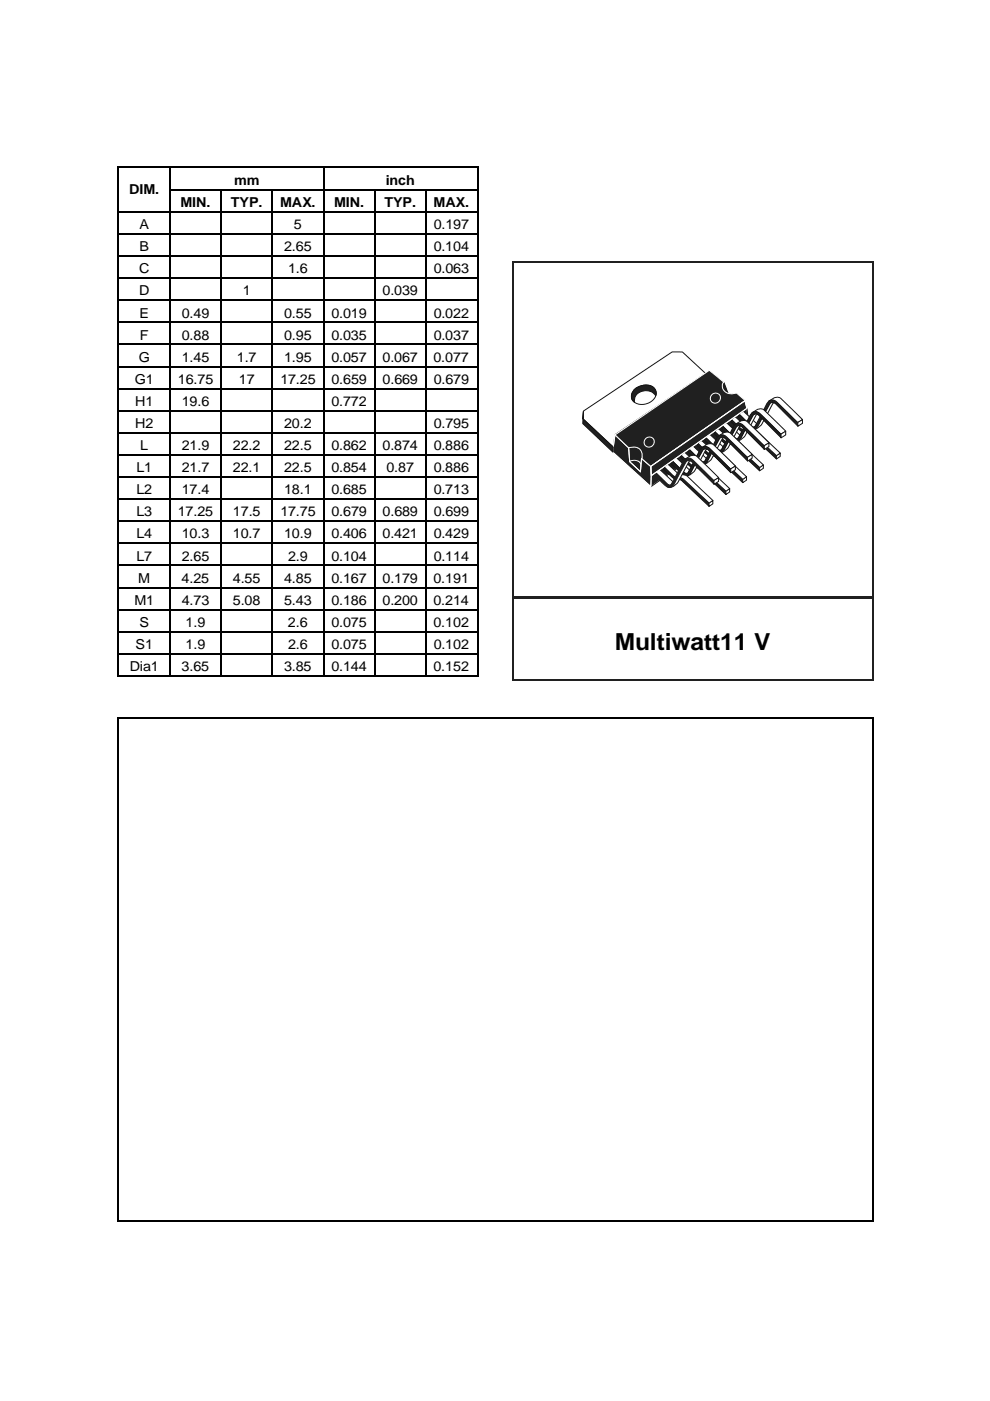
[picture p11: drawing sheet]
<svg xmlns="http://www.w3.org/2000/svg" width="210mm" height="297mm" viewBox="0 0 210 297" stroke-linecap="round" stroke-linejoin="round" font-family="sans-serif">
<path d="M108.7 55.4h76.4M108.7 126.6h76.4" fill="none" stroke="#231f20" stroke-width=".24"/>
<path d="M108.8 55.3v71.4M185 55.3v71.4" fill="none" stroke="#231f20" stroke-width=".25"/>
<path d="M138.1 100.8l20.3-14.2 .2 2.2-20.6 14.4z" fill="#231f20" stroke="#fff" stroke-width=".21"/>
<path d="M138.1 100.8l20.3-14.2 .2 2.2-20.6 14.4z" fill="none" stroke="#0e1313" stroke-width=".21"/>
<path d="M123.7 87.1l18.8-12.5h2.2l4.9 4.6-19.2 13-.4 2.6-6.4-6z" fill="#fff"/>
<path d="M123.7 87.1l18.8-12.5h2.2l4.9 4.6-19.2 12.9-.4 2.7-6.4-6z" fill="none" stroke="#0e1313" stroke-width=".21"/>
<path d="M134.5 82.6a2.83 2.83 0 0 1 4.6 .3 2.68 2.68 0 0 1-3.2 2.9 1.78 1.78 0 0 1-1.9-1.1 1.78 1.78 0 0 1 .5-2.1z" fill="#fff"/>
<path d="M134.8 82.4a2.99 2.99 0 0 1 4.1 .1 2.03 2.03 0 0 1-1.2 2.9 2.59 2.59 0 0 1-3.8-1 2.01 2.01 0 0 1 .9-2z" fill="none" stroke="#0e1313" stroke-width=".21"/>
<path d="M133.3 95a4.3 4.3 0 0 1 2.5 .1l1.6-.4 2.4-.9 7.7-3.2-10.1 10-1.4-1.6a1.34 1.34 0 0 0-1.9-1.3l-.6 .1z" fill="#231f20" stroke="#fff" stroke-width=".21"/>
<path d="M133.3 95l.1-.1a3.3 3.3 0 0 1 2.1 .1 25.6 25.6 0 0 0 7.2-2.3l4.8-2.1-10.1 10-1.4-1.6a1.4 1.4 0 0 0-2.1-1.3l-.4 .1z" fill="none" stroke="#0e1313" stroke-width=".21"/>
<path d="M133.4 97.9a1.68 1.68 0 0 1 2.2 0 1.68 1.68 0 0 1 .2 2.2z" fill="#231f20"/>
<path d="M133.4 97.8a1.67 1.67 0 0 1 2.2 .1 1.67 1.67 0 0 1 .2 2.2z" fill="none" stroke="#fff" stroke-width=".21"/>
<path d="M130.4 92.2l2.9 2.7 .2 3 2.3 2.1 .2-2.8 2 1.7v4.3l-8.1-7.3z" fill="#231f20" stroke="#fff" stroke-width=".21"/>
<path d="M130.4 92.2l2.9 2.7 .2 3 2.3 2.1 .2-2.8 2 1.7v4.3l-8.1-7.3z" fill="none" stroke="#fff" stroke-width=".21"/>
<path d="M123.7 87.2l-.1 1.6 6.4 6v1.1l-6.4-6.1z" fill="#231f20"/>
<path d="M123.7 87.2l-.1 1.6 6.4 6v1.1l-6.4-6.1z" fill="none" stroke="#0e1313" stroke-width=".21"/>
<path d="M134.6 82.5a3 3 0 0 1 4.2-.1l.3 .9-.1 .6a2.54 2.54 0 0 0-2.5-1 2.54 2.54 0 0 0-2 1.9v.5a1.76 1.76 0 0 1 .1-2.8z" fill="#231f20"/>
<path d="M134.7 82.4a3.3 3.3 0 0 1 3.9-.2l.4 .6a.8 .8 0 0 1 0 1 2.5 2.5 0 0 0-2.6-.9 2.5 2.5 0 0 0-1.9 2v.4a1.78 1.78 0 0 1 .2-2.9z" fill="none" stroke="#0e1313" stroke-width=".21"/>
<path d="M153.1 80.9l.4 .2 1.1 2.9-2.3-.6z" fill="#231f20"/>
<path d="M153.1 80.9l.4 .2 1.1 2.8-2.3-.5z" fill="none" stroke="#0e1313" stroke-width=".21"/>
<path d="M156.7 87.8l.9-.6 2.9 2.6-.6 1.1z" fill="#fff"/>
<path d="M156.7 87.8l.9-.6 2.9 2.6-.6 1.1z" fill="none" stroke="#0e1313" stroke-width=".21"/>
<path d="M163.1 85.6l.7-.6 .7 .3v.2l-.4-.1-.2 .2-2.4 4.4a1.9 1.9 0 0 1-2.1 1l.7-.2z" fill="#fff"/>
<path d="M163.1 85.6l.7-.6 .7 .3v.2l-.4-.1-.3 .2-2.4 4.5a2.03 2.03 0 0 1-2 .8l.7-.1z" fill="none" stroke="#0e1313" stroke-width=".21"/>
<path d="M163 85.1l1.3-.8 .6-.1 .4 .1 4.9 4.7-1.1 .6-5-4.5z" fill="#fff"/>
<path d="M163 85.1a2.63 2.63 0 0 1 2.1-.9l.5 .3 4.6 4.5-1.1 .6-5-4.5z" fill="none" stroke="#0e1313" stroke-width=".21"/>
<path d="M156.7 87.8l2.5 2.5 .7 .2 .5-.6 2.2-4.3a1.25 1.25 0 0 1 2.1-.4l4.6 4.6-.1 .6-4.9-5-.5-.1-.6 .4-2.5 4.8a1.21 1.21 0 0 1-2.2-.1l-1.8-1.8z" fill="#231f20"/>
<path d="M156.7 87.8l2.5 2.5 .7 .2 .3-.2 2-3.9a1.97 1.97 0 0 1 1.8-1.6 30.3 30.3 0 0 1 5.1 4.8l.2 .2-.1 .6-5-5a.86 .86 0 0 0-1.1 .5l-2.1 3.8a1.43 1.43 0 0 1-1.2 1.3 1.43 1.43 0 0 1-1.5-.8l-1.6-1.6z" fill="none" stroke="#0e1313" stroke-width=".21"/>
<path d="M169.2 89.6l.9-.6v.8l-.9 .6z" fill="#fff"/>
<path d="M169.2 89.6l.9-.6v.8l-.9 .6z" fill="none" stroke="#0e1313" stroke-width=".21"/>
<path d="M155.1 88.9l.8-.5 2.1 1.9 1.2 .3a1.65 1.65 0 0 1 1.3 .8l4.9 4.7-.8 .7-6.1-5.4-1.2-.1-2-2z" fill="#fff"/>
<path d="M155.1 88.9l.8-.5 2 1.9 .8 .3a1.98 1.98 0 0 1 1.8 .8l4.9 4.7-.8 .7-6.1-5.4-1.2-.1-2-2z" fill="none" stroke="#0e1313" stroke-width=".21"/>
<path d="M155.1 88.9l2.2 2.1 1.3 .3 .6 .3 5.5 5-.1 .7-5.7-5.4-.5-.3h-.5a1.8 1.8 0 0 1-1.3-.7l-1.6-1.4z" fill="#231f20"/>
<path d="M155 88.9l2 1.9 .7 .4a2.41 2.41 0 0 1 2 .8l4.9 4.6v.7l-5.6-5.3a2.57 2.57 0 0 0-1.7-.5l-2.3-2z" fill="none" stroke="#0e1313" stroke-width=".21"/>
<path d="M164.6 96.7l.8-.6v.7l-.8 .5z" fill="#fff"/>
<path d="M164.6 96.6l.8-.5v.7l-.8 .5z" fill="none" stroke="#0e1313" stroke-width=".21"/>
<path d="M153.1 90.2l1-.6 2.8 2.7-.5 1.1z" fill="#fff"/>
<path d="M153.1 90.2l1-.6 2.8 2.7-.5 1.1z" fill="none" stroke="#0e1313" stroke-width=".21"/>
<path d="M159.5 88l.8-.5 .7 .2v.3l-.4-.1-.3 .1-2.4 4.5a1.9 1.9 0 0 1-2 .9l.7-.1z" fill="#fff"/>
<path d="M159.5 88l.8-.5 .7 .2v.3l-.5-.1-.2 .2-2.5 4.5a2.03 2.03 0 0 1-1.9 .8l.7-.1z" fill="none" stroke="#0e1313" stroke-width=".21"/>
<path d="M159.4 87.5l1.3-.7 .6-.1 .5 .1 4.8 4.6-1 .7-5-4.5z" fill="#fff"/>
<path d="M159.4 87.5a2.63 2.63 0 0 1 2.1-.8l.5 .2 4.6 4.5-1 .6-5-4.4z" fill="none" stroke="#0e1313" stroke-width=".21"/>
<path d="M153.1 90.3l2.6 2.5 .4 .2 .3-.1 2.6-4.8a1.25 1.25 0 0 1 2.2-.4l4.5 4.5-.1 .6-4.9-4.9-.4-.1-.7 .4-2.5 4.7a1.21 1.21 0 0 1-2.1-.1l-1.9-1.8z" fill="#574044"/>
<path d="M153.1 90.2l2.6 2.6 .6 .2 .3-.3 2-3.8a1.97 1.97 0 0 1 1.8-1.6 30.1 30.1 0 0 1 5.2 4.8l.1 .1-.1 .6-4.9-4.9a.86 .86 0 0 0-1.2 .4l-2 3.9a1.43 1.43 0 0 1-1.2 1.2 1.43 1.43 0 0 1-1.5-.8l-1.7-1.6z" fill="#231f20" stroke="#0e1313" stroke-width=".21"/>
<path d="M165.6 92l1-.6v.8l-1 .6z" fill="#fff"/>
<path d="M165.6 92l1-.6v.8l-1 .6z" fill="none" stroke="#0e1313" stroke-width=".21"/>
<path d="M151.5 91.4l.8-.5 2.1 1.9 1.3 .3a1.68 1.68 0 0 1 1.3 .8l4.9 4.7-.9 .7-6.1-5.4-1.2-.1-2-1.9z" fill="#fff"/>
<path d="M151.5 91.4l.8-.5 2.1 1.9 .8 .3a1.98 1.98 0 0 1 1.7 .8l5 4.7-.9 .7-6.1-5.4-1.2-.1-2-1.9z" fill="none" stroke="#0e1313" stroke-width=".21"/>
<path d="M151.5 91.4l2.2 2.1 1.3 .3 .7 .3 5.4 5-.1 .7-6-5.6a2.86 2.86 0 0 1-2.7-1.4l-.8-.8z" fill="#574044"/>
<path d="M151.5 91.4l1.9 1.9 .7 .4a2.4 2.4 0 0 1 2 .8l5 4.6-.1 .7-5.5-5.3a1.4 1.4 0 0 0-1.5-.4l-.5-.2-2-1.9z" fill="#231f20" stroke="#0e1313" stroke-width=".21"/>
<path d="M161 99.2l.9-.6v.7l-.9 .5z" fill="#fff"/>
<path d="M161 99.2l.9-.6v.7l-.9 .5z" fill="none" stroke="#0e1313" stroke-width=".21"/>
<path d="M149.6 92.7l.9-.6 2.9 2.7-.6 1.1z" fill="#fff"/>
<path d="M149.5 92.7l1-.6 2.9 2.7-.6 1.1z" fill="none" stroke="#0e1313" stroke-width=".21"/>
<path d="M156 90.5l.7-.6 .7 .3v.2l-.6 .1-2.4 4.4a1.9 1.9 0 0 1-2.1 1l.7-.2z" fill="#fff"/>
<path d="M156 90.5l.7-.6 .7 .3v.2h-.4l-.3 .1-2.4 4.6a2.02 2.02 0 0 1-2 .8l.7-.2z" fill="none" stroke="#0e1313" stroke-width=".21"/>
<path d="M155.9 90l1.3-.8 .5-.1 .5 .2 4.8 4.6-1 .6-5-4.5z" fill="#fff"/>
<path d="M155.9 90a2.6 2.6 0 0 1 2.1-.8l.4 .2 4.6 4.5-1 .6-5-4.5z" fill="none" stroke="#0e1313" stroke-width=".21"/>
<path d="M149.6 92.7l2.5 2.5 .7 .2 .5-.6 2.2-4.3a1.25 1.25 0 0 1 2.1-.3l4.6 4.5-.1 .6-5-5h-.4l-.6 .3-2.6 4.8a1.21 1.21 0 0 1-2.1-.1l-1.9-1.8z" fill="#574044"/>
<path d="M149.6 92.7l2.5 2.5 .7 .2 .3-.2 2-3.9a1.97 1.97 0 0 1 1.8-1.6 30.4 30.4 0 0 1 5.1 4.8l.2 .2-.1 .6-5-5a.86 .86 0 0 0-1.1 .5l-2.1 3.9a1.43 1.43 0 0 1-1.2 1.2 1.43 1.43 0 0 1-1.5-.8l-1.7-1.6z" fill="#231f20" stroke="#0e1313" stroke-width=".21"/>
<path d="M162 94.5l1-.6v.8l-1 .6z" fill="#fff"/>
<path d="M162 94.5l1-.6v.8l-1 .6z" fill="none" stroke="#0e1313" stroke-width=".21"/>
<path d="M148 93.9l.8-.5 2 1.9 1.3 .4a1.68 1.68 0 0 1 1.3 .7l4.9 4.7-.9 .7-6-5.3-1.3-.2-2-1.9z" fill="#fff"/>
<path d="M147.9 93.9l.9-.5 2 1.9 .8 .3a1.99 1.99 0 0 1 1.7 .8l5 4.7-.9 .7-6-5.3-1.3-.2-2-1.9z" fill="none" stroke="#0e1313" stroke-width=".21"/>
<path d="M147.9 93.9l2.2 2.1 1.4 .3 .6 .3 5.4 5v.7l-5.8-5.4-.4-.2h-.5a1.82 1.82 0 0 1-1.4-.7l-1.5-1.5z" fill="#231f20"/>
<path d="M147.9 93.9l2 1.9 .6 .4a2.4 2.4 0 0 1 2.1 .9l4.9 4.5v.7l-5.6-5.2a2.54 2.54 0 0 0-1.7-.6l-2.3-2z" fill="none" stroke="#0e1313" stroke-width=".21"/>
<path d="M157.5 101.7l.8-.6v.7l-.8 .5z" fill="#fff"/>
<path d="M157.5 101.7l.8-.6v.7l-.8 .5z" fill="none" stroke="#0e1313" stroke-width=".21"/>
<path d="M146 95.1l.9-.6 2.9 2.7-.5 1.1z" fill="#fff"/>
<path d="M146 95.1l.9-.6 2.9 2.7-.5 1.1z" fill="none" stroke="#0e1313" stroke-width=".21"/>
<path d="M152.4 93l.8-.6 .7 .3v.2h-.7l-2.4 4.5a1.9 1.9 0 0 1-2 .9l.7-.1z" fill="#fff"/>
<path d="M152.4 92.9l.8-.5 .7 .2v.3l-.5-.1-.2 .2-2.5 4.5a2.02 2.02 0 0 1-1.9 .8l.6-.1z" fill="none" stroke="#0e1313" stroke-width=".21"/>
<path d="M152.3 92.4l1.3-.7 .6-.1 .5 .1 4.8 4.7-1 .6-5-4.5z" fill="#fff"/>
<path d="M152.3 92.4a2.63 2.63 0 0 1 2.1-.8l.5 .3 4.6 4.4-1 .7-5-4.5z" fill="none" stroke="#0e1313" stroke-width=".21"/>
<path d="M146 95.2l2.6 2.5 .6 .2 .5-.6 2.2-4.3a1.25 1.25 0 0 1 2.1-.4l4.6 4.6-.1 .5-4.9-4.9-.5-.1-.6 .4-2.5 4.7a1.21 1.21 0 0 1-2.2 0l-1.8-1.8z" fill="#231f20"/>
<path d="M146 95.2l2.6 2.5 .6 .2 .3-.3 2-3.8a1.97 1.97 0 0 1 1.8-1.6 30.5 30.5 0 0 1 5.1 4.8l.2 .2-.1 .5-4.9-4.9a.86 .86 0 0 0-1.2 .5l-2 3.8a1.43 1.43 0 0 1-1.2 1.3 1.43 1.43 0 0 1-1.5-.8l-1.7-1.6z" fill="none" stroke="#0e1313" stroke-width=".21"/>
<path d="M158.5 96.9l1-.5v.7l-1 .7z" fill="#fff"/>
<path d="M158.5 96.9l1-.5v.7l-1 .7z" fill="none" stroke="#0e1313" stroke-width=".21"/>
<path d="M144.4 96.4l.8-.5 2 1.9 1.3 .4a1.68 1.68 0 0 1 1.3 .8l4.9 4.6-.8 .8-6.1-5.4-1.2-.2-2-1.9z" fill="#fff"/>
<path d="M144.4 96.4l.8-.5 2 1.9 .8 .3a1.98 1.98 0 0 1 1.8 .8l4.9 4.7-.8 .8-6.1-5.4-1.2-.2-2-1.9z" fill="none" stroke="#0e1313" stroke-width=".21"/>
<path d="M144.3 96.4l2.3 2.1 1.3 .3 .6 .3 5.4 5.1v.6l-5.7-5.4-.5-.2h-.5a1.77 1.77 0 0 1-1.4-.7l-1.5-1.5z" fill="#231f20"/>
<path d="M144.3 96.4l2 1.9 .7 .4a2.4 2.4 0 0 1 2 .9l4.9 4.6v.6l-5.6-5.2a2.55 2.55 0 0 0-1.7-.5l-2.3-2.1z" fill="none" stroke="#0e1313" stroke-width=".21"/>
<path d="M153.9 104.2l.8-.6v.7l-.8 .6z" fill="#fff"/>
<path d="M153.9 104.2l.8-.6v.7l-.8 .6z" fill="none" stroke="#0e1313" stroke-width=".21"/>
<path d="M142.4 97.6l1-.6 2.8 2.7-.5 1.1z" fill="#fff"/>
<path d="M142.4 97.6l1-.6 2.8 2.7-.5 1.1z" fill="none" stroke="#0e1313" stroke-width=".21"/>
<path d="M148.9 95.4l.7-.6 .7 .3v.3h-.7l-2.3 4.5a1.9 1.9 0 0 1-2.1 .9l.7-.1z" fill="#fff"/>
<path d="M148.9 95.4l.7-.6 .7 .3v.3l-.4-.1-.3 .2-2.5 4.5a2.03 2.03 0 0 1-1.9 .8l.7-.1z" fill="none" stroke="#0e1313" stroke-width=".21"/>
<path d="M148.8 94.9l1.2-.7 .6-.1 .5 .1 4.8 4.6-1 .6-5-4.4z" fill="#fff"/>
<path d="M148.8 94.9a2.61 2.61 0 0 1 2.1-.8l.4 .2 4.6 4.5-1 .6-5-4.5z" fill="none" stroke="#0e1313" stroke-width=".21"/>
<path d="M142.5 97.6l2.5 2.5 .6 .3 .5-.6 2.3-4.3a1.25 1.25 0 0 1 2.1-.4l4.6 4.5-.1 .6-5-4.9-.5-.1-.4 .2-.3 .3-2.4 4.6a1.21 1.21 0 0 1-2.1-.1l-1.9-1.8z" fill="#574044"/>
<path d="M142.4 97.6l2.6 2.5 .6 .3 .3-.3 2-3.8a1.97 1.97 0 0 1 1.8-1.6 30.4 30.4 0 0 1 5.2 4.8l.2 .1-.1 .6-5-4.9a.86 .86 0 0 0-1.2 .4l-2 3.9a1.43 1.43 0 0 1-1.2 1.2 1.43 1.43 0 0 1-1.5-.8l-1.7-1.6z" fill="#231f20" stroke="#0e1313" stroke-width=".21"/>
<path d="M154.9 99.4l1-.6v.8l-1 .6z" fill="#fff"/>
<path d="M154.9 99.4l1-.6v.8l-1 .6z" fill="none" stroke="#0e1313" stroke-width=".21"/>
<path d="M140.8 98.9l.8-.5 2.2 2 1.1 .3a1.61 1.61 0 0 1 1.3 .8l5 4.6-.9 .8-6.1-5.4-1.2-.2-2-1.9z" fill="#fff"/>
<path d="M140.8 98.9l.8-.5 2.1 1.9 .7 .3a1.98 1.98 0 0 1 1.8 .8l5 4.7-.9 .8-6.1-5.4-1.2-.2-2-1.9z" fill="none" stroke="#0e1313" stroke-width=".21"/>
<path d="M140.8 98.9l2.2 2.1 1.5 .3 .6 .5 5.3 4.9-.1 .7-5.7-5.5-.5-.2h-.5a2.71 2.71 0 0 1-2-1.3l-.8-.9z" fill="#231f20"/>
<path d="M140.8 98.9l1.9 1.9 .7 .4a2.46 2.46 0 0 1 2 .9l5 4.6-.1 .6-5.5-5.2a1.41 1.41 0 0 0-1.5-.4l-.9-.6-1.6-1.6z" fill="none" stroke="#0e1313" stroke-width=".21"/>
<path d="M150.3 106.7l.8-.6v.7l-.8 .6z" fill="#fff"/>
<path d="M150.3 106.7l.8-.6v.7l-.8 .6z" fill="none" stroke="#0e1313" stroke-width=".21"/>
<path d="M138.9 100.1l.9-.6 2.9 2.6-.5 1.1z" fill="#fff"/>
<path d="M138.9 100.1l.9-.6 2.9 2.6-.5 1.1z" fill="none" stroke="#0e1313" stroke-width=".21"/>
<path d="M145.3 97.9l.8-.6 .6 .3v.2l-.6 .1-2.4 4.4a1.9 1.9 0 0 1-2 1l.6-.2z" fill="#fff"/>
<path d="M145.3 97.9l.7-.6 .7 .3v.2l-.4-.1-.2 .2-2.5 4.5a2.02 2.02 0 0 1-1.9 .8l.6-.1z" fill="none" stroke="#0e1313" stroke-width=".21"/>
<path d="M145.2 97.4l1.3-.8 .6-.1 .5 .1 4.8 4.7-1 .6-5-4.5z" fill="#fff"/>
<path d="M145.2 97.4a2.6 2.6 0 0 1 2.1-.9l.5 .3 4.6 4.5-1 .6-5-4.5z" fill="none" stroke="#0e1313" stroke-width=".21"/>
<path d="M138.9 100.1l2.5 2.5 .7 .2 .5-.6 2.2-4.3a1.25 1.25 0 0 1 2.1-.3l4.6 4.5-.1 .6-4.9-5-.5-.1-.6 .4-2.5 4.8a1.21 1.21 0 0 1-2.2-.1l-1.8-1.8z" fill="#231f20"/>
<path d="M138.9 100.1l2.5 2.5 .7 .2 .3-.2 2-3.9a1.97 1.97 0 0 1 1.8-1.6 30.7 30.7 0 0 1 5.1 4.8l.2 .2-.1 .6-4.9-5a.86 .86 0 0 0-1.2 .5l-2.1 3.9a1.43 1.43 0 0 1-1.1 1.2 1.43 1.43 0 0 1-1.6-.8l-1.6-1.6z" fill="none" stroke="#231f20" stroke-width=".21"/>
<path d="M151.4 101.9l1-.6v.8l-1 .6z" fill="#fff"/>
<path d="M151.4 101.9l1-.6v.8l-1 .6z" fill="none" stroke="#0e1313" stroke-width=".21"/>
<path d="M130.4 92.2l20-13.7 3.1 2.5a1.68 1.68 0 0 0 .1 2 1.68 1.68 0 0 0 1.9 .5l.6-.2 1.9 1.6-20 14-1.9-1.6a1.9 1.9 0 0 0-.5-2.1 1.9 1.9 0 0 0-2.1-.3h-.2z" fill="#b6aaa7"/>
<g fill="#231f20" stroke="#fff" stroke-width=".21">
<path d="M130.4 92.2l20-13.7 3.1 2.5a1.49 1.49 0 0 0-.2 1.6 1.49 1.49 0 0 0 1.3 .9l1.5-.2 1.9 1.6-20 14-1.9-1.6a1.93 1.93 0 0 0-.5-2.1 1.93 1.93 0 0 0-2.2-.3h-.1z"/>
<path d="M138 98.9l19.9-13.9 .5 1.6-20.3 14.2z"/>
</g>
<g fill="none" stroke="#fff" stroke-width=".21">
<path d="M138 98.9l19.9-13.9 .5 1.6-20.3 14.2z"/>
<circle cx="137.6" cy="93.7" r="1.07"/>
<circle cx="151.6" cy="84.4" r="1.07"/>
</g>
<path d="M108.7 126.8h76.4M108.7 144.2h76.4" fill="none" stroke="#231f20" stroke-width=".24"/>
<path d="M108.8 126.7v17.6M185 126.7v17.6" fill="none" stroke="#231f20" stroke-width=".25"/>
<path d="M25.1 35.3v108.2M36.1 35.5v107.9M68.6 35.5v107.9M101.3 35.3v108.2M46.9 40.2v103.2M57.8 40.2v103.2M79.5 40.2v103.2M90.3 40.2v103.2M25.1 152.1v106.9M185 152.1v106.9" fill="none" stroke="#000" stroke-width=".25"/>
<g fill="none" stroke="#000" stroke-width=".24">
<path d="M24.9 35.4h76.5M25.2 44.9h76M25.2 49.6h76M25.2 54.3h76M25.2 59h76M36 40.2h65.2M25.2 63.6h76M25.2 68.4h76M25.2 73h76M25.2 77.7h76M25.2 82.4h76M25.2 87.1h76"/>
<path d="M25.2 91.8h76M25.2 96.4h76M25.2 101.1h76M25.2 105.8h76M25.2 110.5h76M25.2 115.2h76M25.2 119.8h76M25.2 124.6h76M25.2 129.2h76M25.2 133.9h76M25.2 138.6h76M24.9 143.4h76.5"/>
<path d="M24.9 152.2h160.2M24.9 259h160.2"/>
</g>
<path d="M51.6 216.2l1.3-.2v3.4a3.5 3.5 0 0 1-1.2 2.6 9.1 9.1 0 0 0-2.2 3.2l-.2 1.2v9.1h-1.5v-8.8a5.2 5.2 0 0 1 1.8-4.3l1.5-1.9 .3-.6 .2-.9z" fill="#fff"/>
<text font-size="5" x="130.3" y="137.8">Multiwatt11 V</text>
<g font-size="2.9">
<text x="27.4" y="41.1">DIM.</text>
<text x="49.6" y="39.2">mm</text>
<text x="81.8" y="39.2">inch</text>
<text x="38.3" y="43.9">MIN.</text>
<text x="49" y="43.9">TYP.</text>
<text x="59.4" y="43.9">MAX.</text>
<text x="70.8" y="43.9">MIN.</text>
<text x="81.5" y="43.9">TYP.</text>
<text x="91.9" y="43.9">MAX.</text>
<text x="29.6" y="48.6">A</text>
<text x="29.6" y="53.3">B</text>
<text x="60.3" y="53.3">2.65</text>
<text x="62.3" y="48.6">5</text>
<text x="92" y="53.3">0.104</text>
<text x="92" y="48.6">0.197</text>
<text x="29.5" y="57.9">C</text>
<text x="61.1" y="57.9">1.6</text>
<text x="92" y="57.9">0.063</text>
<text x="29.5" y="62.6">D</text>
<text x="51.5" y="62.6">1</text>
<text x="81.1" y="62.6">0.039</text>
<text x="29.6" y="67.3">E</text>
<text x="38.5" y="67.3">0.49</text>
<text x="60.3" y="67.3">0.55</text>
<text x="70.3" y="67.3">0.019</text>
<text x="92" y="67.3">0.022</text>
<text x="29.4" y="76.7">G</text>
<text x="29.7" y="72">F</text>
<text x="38.5" y="72">0.88</text>
<text x="38.5" y="76.7">1.45</text>
<text x="50.2" y="76.7">1.7</text>
<text x="60.3" y="76.7">1.95</text>
<text x="60.3" y="72">0.95</text>
<text x="70.3" y="76.7">0.057</text>
<text x="70.3" y="72">0.035</text>
<text x="81.1" y="76.7">0.067</text>
<text x="91.9" y="76.7">0.077</text>
<text x="91.9" y="72">0.037</text>
<text x="28.6" y="81.4">G1</text>
<text x="37.7" y="81.4">16.75</text>
<text x="50.6" y="81.4">17</text>
<text x="59.5" y="81.4">17.25</text>
<text x="70.3" y="81.4">0.659</text>
<text x="81.1" y="81.4">0.669</text>
<text x="92" y="81.4">0.679</text>
<text x="28.7" y="86.1">H1</text>
<text x="38.5" y="86.1">19.6</text>
<text x="70.3" y="86.1">0.772</text>
<text x="28.7" y="90.7">H2</text>
<text x="29.7" y="95.4">L</text>
<text x="38.5" y="95.4">21.9</text>
<text x="49.4" y="95.4">22.2</text>
<text x="60.3" y="95.4">22.5</text>
<text x="60.3" y="90.7">20.2</text>
<text x="70.3" y="95.4">0.862</text>
<text x="81.1" y="95.4">0.874</text>
<text x="91.9" y="95.4">0.886</text>
<text x="92" y="90.7">0.795</text>
<text x="28.9" y="100.1">L1</text>
<text x="38.5" y="100.1">21.7</text>
<text x="49.4" y="100.1">22.1</text>
<text x="60.3" y="100.1">22.5</text>
<text x="70.3" y="100.1">0.854</text>
<text x="81.9" y="100.1">0.87</text>
<text x="92" y="100.1">0.886</text>
<text x="28.9" y="104.8">L2</text>
<text x="38.5" y="104.8">17.4</text>
<text x="60.3" y="104.8">18.1</text>
<text x="70.3" y="104.8">0.685</text>
<text x="92" y="104.8">0.713</text>
<text x="28.9" y="109.5">L3</text>
<text x="37.7" y="109.5">17.25</text>
<text x="49.4" y="109.5">17.5</text>
<text x="59.4" y="109.5">17.75</text>
<text x="70.3" y="109.5">0.679</text>
<text x="81.1" y="109.5">0.689</text>
<text x="92" y="109.5">0.699</text>
<text x="28.9" y="114.2">L4</text>
<text x="28.9" y="118.8">L7</text>
<text x="38.5" y="114.2">10.3</text>
<text x="38.5" y="118.8">2.65</text>
<text x="49.4" y="114.2">10.7</text>
<text x="60.3" y="114.2">10.9</text>
<text x="61.1" y="118.8">2.9</text>
<text x="70.3" y="114.2">0.406</text>
<text x="70.3" y="118.8">0.104</text>
<text x="81.1" y="114.2">0.421</text>
<text x="92" y="114.2">0.429</text>
<text x="92" y="118.8">0.114</text>
<text x="29.3" y="123.5">M</text>
<text x="38.5" y="123.5">4.25</text>
<text x="49.4" y="123.5">4.55</text>
<text x="60.3" y="123.5">4.85</text>
<text x="70.3" y="123.5">0.167</text>
<text x="81.1" y="123.5">0.179</text>
<text x="91.9" y="123.5">0.191</text>
<text x="28.5" y="128.2">M1</text>
<text x="38.5" y="128.2">4.73</text>
<text x="49.4" y="128.2">5.08</text>
<text x="60.3" y="128.2">5.43</text>
<text x="70.3" y="128.2">0.186</text>
<text x="81.1" y="128.2">0.200</text>
<text x="91.9" y="128.2">0.214</text>
<text x="28.7" y="137.6">S1</text>
<text x="29.6" y="132.9">S</text>
<text x="39.4" y="132.9">1.9</text>
<text x="39.4" y="137.6">1.9</text>
<text x="61.1" y="132.9">2.6</text>
<text x="61.1" y="137.6">2.6</text>
<text x="70.3" y="132.9">0.075</text>
<text x="70.3" y="137.6">0.075</text>
<text x="91.9" y="132.9">0.102</text>
<text x="92" y="137.6">0.102</text>
<text x="27.5" y="142.3">Dia1</text>
<text x="38.5" y="142.3">3.65</text>
<text x="60.2" y="142.3">3.85</text>
<text x="70.3" y="142.3">0.144</text>
<text x="91.9" y="142.3">0.152</text>
</g>
</svg>
